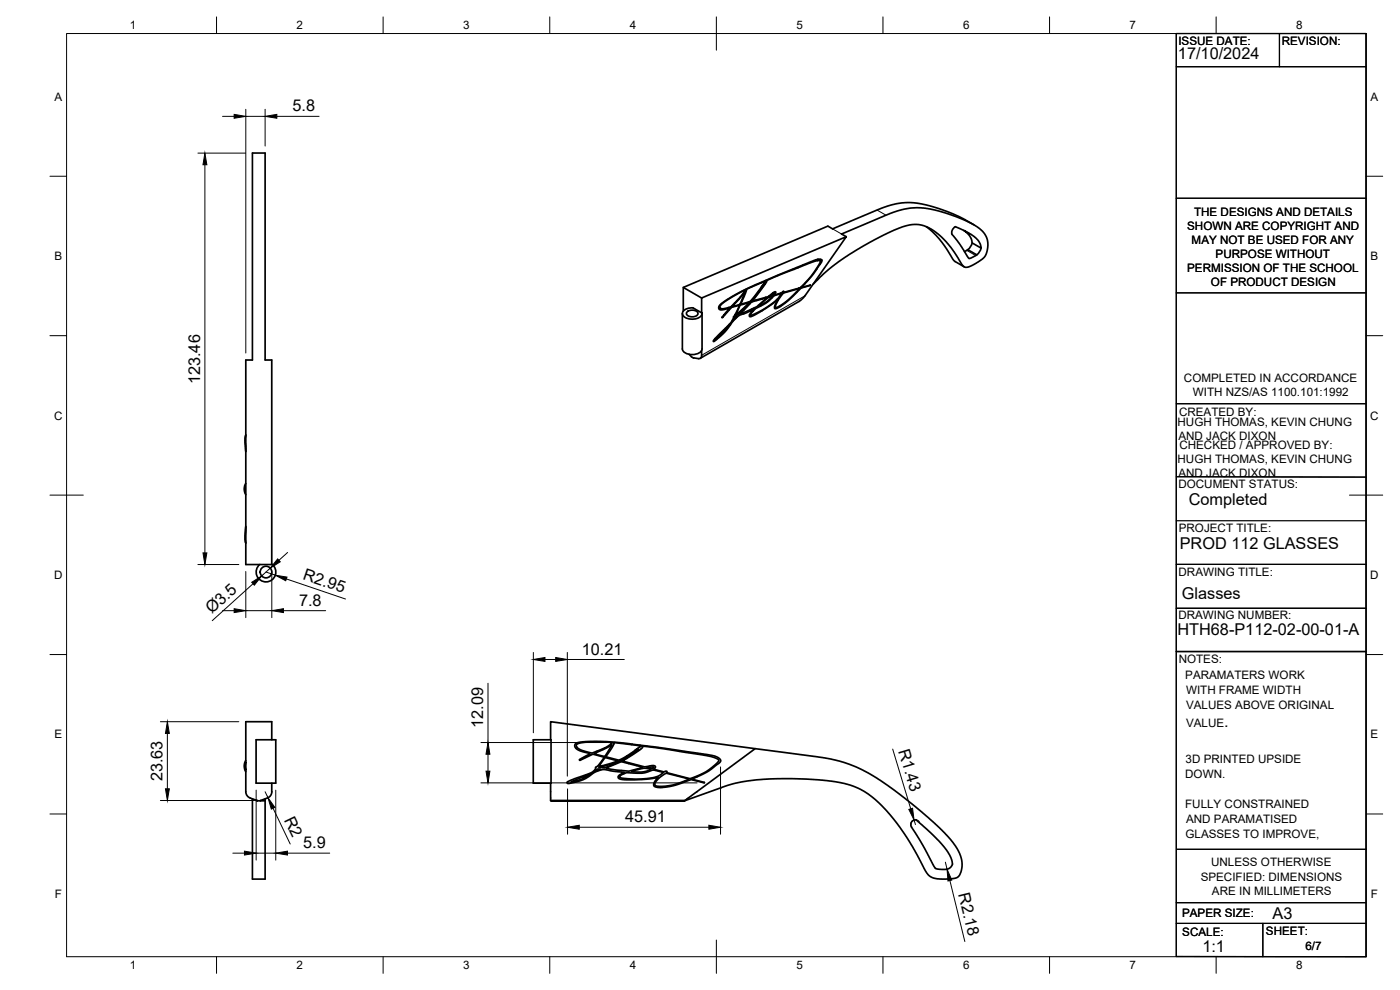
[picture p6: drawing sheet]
<svg xmlns="http://www.w3.org/2000/svg" width="420mm" height="297mm" viewBox="0 0 420 297" stroke-linecap="round" stroke-linejoin="round" font-family="sans-serif">
<!-- layer: Visible -->
<g fill="none" stroke="#000" stroke-width=".51">
<path d="M75.8 45.9h3.8v62.1h2v61.4h-7.8v-61.4h2zM245.4 77.8l.8 .4M246.3 78.4l.2 .2 .2-.4-.6-.4-2.3 .5-17.3 7.2-6.8 3.4-2.9 2-1 .9-.1 .7 .4 .4 2.8-.4-2.2 2.8 2.8-3.1M246.5 78.6l-2.7 4-3.1 3.6-.3-.1M254 71l-1.4-.8 14.5-6.1 4.5-1.4 1.9-.3h3l2.6 .3 4.9 1.3 4.4 1.6 3.4 1.6 2.3 1.5 1.2 1.2 1 1.9 .2 1.8-.5 2.5-1 1.4-3.5 2.3-1 .3-.9 .1-1-1-2.3-3.7-1.7-2.2-1.9-2.1-1.9-1.5-1.8-1.2-2.3-.9-1.5-.3-2.3 .2-2.2 .6-3.1 1.3-5.2 2.6-5.1 2.9-7.4 5-2.6 2.1-3.3 3.3M278 68l2 1.7 2 2.1 4.3 6.4 3.1 1.9M285.7 70.3l2.2 2.8 2.9 4.4 .8-.1 1.5-.9M286.7 68l3.6 1.7 2.4 1.5 1.2 1.5 .5 1.7-2.7-1.5-.2-1.1-.4-.9-1.8-1.7M286.7 68a1.95 1.95 0 0 0-1 2.3M289.5 75.5l.9-.6 2.7 1.6M291.8 72.9l-.7 1.3-.6 .7M292.3 67.4l-3.1-1.7-3.5-1.7-7.5-2.5-5.1-.7-2.8 .1-2.8 .6-4.1 1.4-13.5 5.8-1.4-.9-43.4 18.4v7.2"/>
<path d="M294.4 74.4l-.6 1.4-.6 .7M204.8 94.1v10.6a2.94 2.94 0 0 0 3.6 1.6l1.2-.3a1.61 1.61 0 0 0 1.1-1.3v-10.6M205.1 86.2l5.5 3.2M206.2 93.6a2.28 2.28 0 0 1 3.3 .3 1.51 1.51 0 0 1-2 1.2 1.05 1.05 0 0 1-1.2-.3 1.05 1.05 0 0 1-.1-1.2zM215.7 92.2l.6 .3M216.3 91.5l2.7-2 4.6-2.4-1.3 1.8-2.9 3.2-2.8 .6-.6-.4zM218.5 92.3l.4 .2M218.7 97.6l.3-.2-1.6 2-2.5 2.3zM218.9 97.3l.1 .1M219.6 91.8l.3 .2M219.8 96.2l.1 .1M220.7 94.3l.2 .1-.2-.1"/>
<path d="M221.1 95l-.8 .6-.4 .7 1.2-1.2-.6-.4 .6 .3M221.7 91.5l.2 .1M222.1 91.2l.2 .1M222.2 93.9l.2 .1M223.4 87.5l.2 .1-1.5 3.7-2.2 .7 3-3.6 .7-.8zM223.5 87l.1 .1M223.9 86.7l5.8-2.3-4.6 6.1-2.8 .8 1.7-4.5M224.6 90.7l.2 .1-.4 .4-3.5 3.2 1.2-2.8-.2-.2M224.8 90.8l-2.7 .8M224.9 90.6l.2 .1-.8 .9-3.4 3.1M225 90.5l.2 .2M225.2 90.3l.3 .1 .3-.3 3.1-4.1-3.5 4.4"/>
<path d="M225.2 90.7l-3.2 3.5-1.1 .5-.3-.2M225.3 90.7h-.2M225.5 90.4l.3 .1-3.4 3.5M225.9 92.6l.4 .2M227.1 90.2l-1.3 .3M227.6 91.6l.2 .1M228.7 85.9l.2 .1M228.7 85.8l.2 .1M229 85.4l.2 .2M229.1 85.6l-.2 .3zM229.5 84.3l.2 .1M229.7 89.2l.4 .2-1.5 1.3a7.5 7.5 0 0 1-3.6 2.3l-2.6 1"/>
<path d="M229.8 84.1l.2 .2M229.8 89.2l.3 .2M229.9 89.4l-2.6 .7-.4-.1M230 84.3l.1 .2-.6 .9-3.7 4.9M231 89.1l-1 .6-2.2 2M231.5 88.8l.3 .1-.1 .2-1.5 1.3-2.4 1.3M231.5 88.7l.3 .2M231.7 88.9l-.7 .2-.4-.2M232 87.8l.4 .2M232.1 87.8l.3 .2M232.3 88l-1.2 .9M232.4 88l-.3 .6-1.2 .2"/>
<path d="M232.5 88.5l.3-.8-.1-.2-2.2 1.5-4.8 1.2M232.5 92.1l.3 .2M232.5 88.5l.2 .1zM233.1 90l-.1 .2-1.8 1.4-5.3 3.2-.8 .2-.2-.3 1.4-1.9-4.6 1.9-1.5 1.4-2.8 3.6-3.3 2.8 .5-1 5-5.1 2.3-4.8-2.4 .6-.2-.1M233.2 89.8l.2 .1M234.4 88.1l-2.1 .6-2.3 2.2-3.3 1.7M234.5 88.1l-.3-.1 .3 .1-1.3 1.7-2.1 1.7-2.4 1.6-3.4 1.6-.3-.2 .2 .1 .2-.5 1.3-1.5-.4-.2M234.8 87.7l.3 .2-1.6 2.3-.7 1.3v.8M234.9 87.6h.3M235 87.5l.2 .1v-.2l-.6 .5-2.3 .5M238.1 80.7l.3 .1 6-2.4 1.3-.2 .6 .1-2.3 3.8-3.8 4.2-5 1.4M238.3 80.8l-8.3 3.5"/>
<path d="M239.7 86.5l.2 .1M239.7 86.5l.2 .1-.5 .6-2.9 2.8-2.4 1.8-1.3 .5M239.9 86.6l-4.8 1.3M240.2 86.3l.3 .1-4.3 4.1-2.1 1.5-1.5 .6-.1-.6 .9-2.1-.2 .2M241.6 88.7l12.4-17.7-43.4 18.4 .1 4.4a2.22 2.22 0 0 1-2.8 2l-1.7-.3a1.46 1.46 0 0 1-1.4-1.4 1.46 1.46 0 0 1 1.4-1.5l1.8-.2 2.6 1.5M241.6 88.7l-1.8 1.7-29.7 17.1M243.2 85.6l-2.6 .6M243.2 85.6l-2.7 .8M206.8 106.3l.6 .6a2.5 2.5 0 0 0 2.2 .7 .82 .82 0 0 0 1-1M210.6 105.2v1.4M214.6 101.6l.3 .1M73.8 130.5l-.2 1.6 .2 3.4"/>
<path d="M73.8 145.1l-.5 1.4 .1 1.2 .4 .7M73.8 158l-.2 2.8 .2 2.1M81.6 169.3a2.95 2.95 0 0 1 .5 4.3 2.95 2.95 0 0 1-4.4 .1 2.95 2.95 0 0 1 .2-4.3M73.8 228.2l-.5 1.4 .1 1.2 .4 .7M73.8 228.7l-.2 1.1 .2 1.2-.2-1.2zM75.8 239.7v.2l1.3 .3M76.9 222h5.9v13h-5.9zM79.6 239.7v24.1h-3.8v-23.9M81.6 235v2.5a2 2 0 0 1-1.4 1.9l-2.1 .9h1.5M81.6 222v-5.5h-7.8v21a2 2 0 0 0 1.3 1.9l2 .8M160 222h5.4v13h-5.4zM165.2 222v-5.5l61.4 8.1-21.2 15.7"/>
<path d="M165.2 235v5.2M171.4 234.6l5.8-2.4-2.6 1.6zM173 223.4l1.1-.5 2.2-.2 4.6-.1 2.8 .3-1.8 1.3-2.7 1.1a3.3 3.3 0 0 1-2.7 .4l-2.8-1-.7-.6zM178.4 226.2l5.2-2.8-2 3.5zM178.8 231l1.3-.2-1.7 .7zM179.8 230.2l6.2-1.8-4.6 2zM181.5 227.4l3.9 .9-2.6 .9-3 .7zM181.9 230.4l4.5-1.8 6.5 1.6-2.1 .6a7.4 7.4 0 0 1-5.1 .3zM184.3 222.8l8.1 1.1-4.4 3-2.3 1.2-3.8-1 2-3.2zM186.1 232.7l1.9-.9 4.8 .2 3.1-.9 3.2 .7-.9 .7-1.2 .6-3.3 .5-3.1 .2-3.6-.3-1-.2zM186.2 228.2l4.9-3-3.7 2.5zM186.8 228.4l5.1-3.3 .9-.8-.1-.4 6.6 .8 11.7 1.8 3.5 .8 1.2 .8-1.2 1.4-2.6 2-4.9 2.1-6.9-1.8-.1-.4-.8 .2-3-.8 .5-.6-.4-.5-2.9 .4z"/>
<path d="M188.1 227.3v.2M188.1 226.8v.3M189.6 231.5l3.5-1 2.1 .4-2.5 .7zM189.8 223.3l-.3 .1M191.4 225.1l.2-.2-.4 .3zM191.4 224.5l-.8 .6M192.1 223.6l.1 .2M194.2 230.3l2-.1-.5 .5zM197.5 233.8l2.4-1.8 6.8 1.7-2.3 1-2.6 .9-2.7 .3-2-.1a.85 .85 0 0 1-.6-.8 .85 .85 0 0 1 .6-.8zM211.3 234.9l-3.5-1.1 4.6-2.3 3.5-2.6 .4-.6-.1-.3-1.1-.9-3.1-.7-11.9-1.8-13.8-1.8-8.1-.4-3.1 .2-2.1 .4a1.23 1.23 0 0 0-.4 1.3 1.23 1.23 0 0 0 1.1 .8l3.3 1.1-3.1 1.7 .1 .2 3.9-1.8 3 .8a.25 .25 0 0 1 .4 .1 .25 .25 0 0 1-.2 .3l-1.6 2.3-.7 .4-.2 .6-.8 .9-6.6 2.5-.9 .4-.1 .4 1.6-.1 3-.9 3.9-2.4 2.5-.7 6.2 .8-1.4 .8-.5 .6 .2 .5 1.1 .3h5.8l3.3-.3 1.6-.4-1.1 1.4-.2 .8 .2 .6 .9 .2 1.4 .1 3.4-.6 5.4-1.8 3.8 1M226.6 224.6l18.9 2.5 5.1 .9 6.2 2.1 6.1 3.2 5.5 3.8 6.3 5 5.7 4.8 4.7 4.8 2.3 3.2 1.1 2.8 .2 2.5-.8 2.4-1.1 .9-2.9 .3-3.2-.2-1.9-.9-1.2-1.6-3.1-6-2.5-4.1-2.8-4-3.1-3.7-3.1-3.1-2.4-2-2.9-1.7-3.3-1.2-5-.9-7.5-.6-8.6-.2-6.4 .4-4 .6-3.7 .8-13.8 4.9M77.1 240.2l.2 .1"/>
<path d="M77.3 240.3h.8M205.5 240.2h-40.3l40.2 .1M274.9 246l7.1 6.5 2.1 2.5 1.4 2.5a2.42 2.42 0 0 1-.5 3l-1 .3M274.9 246a1.56 1.56 0 0 0-1.5 1 1.56 1.56 0 0 0 .6 1.8l3.1 5 3.6 6.7 1.2 .3h2.1"/>
<circle cx="79.8" cy="171.6" r="1.75"/>
</g>
<circle cx="196.5" cy="231.1" r=".25" fill="#000"/>
<!-- layer: Visible Narrow -->
<g fill="none" stroke="#000" stroke-width=".3">
<path d="M244.9 78l.4 .2M245.9 79.2l.2 .1M246.2 77.8l.4 .2M249.9 68.7l2.7 1.5M263.2 63l2.7 1.6M290.1 75.1l2.7 1.6M215.7 92.2l.5 .3M216.8 95l.2 .1M217.2 99l.1 .1M217.4 94.3l.2 .1M217.4 92.6l.4 .2M218.4 89.8h.2"/>
<path d="M218.6 92.9l.2 .2M218.9 97.3l.3 .1M219.9 95.8l.2 .1M220 91.4l.2 .1M220.2 95l.5 .2M220.5 91.8l.2 .1M220.7 95.5l.1 .1M221.5 89.8l.2 .1M221.6 93.9h.1M222.2 93.9l.2 .1M222.5 90.3l.2 .1M222.8 93.9l.4 .3"/>
<path d="M223 88.1l.1 .1M223.3 92.8l.1 .1M223.7 86.9l.3 .2M224.6 93.2l.4 .2M224.9 91.2h.1M225.1 94.1l.2 .1M225.4 86l.2 .1M225.7 89.8h.2M225.9 93.2l.2 .1M226.3 89.5l.1 .1M227.6 91.6l.2 .1M228 91.7l.3 .1"/>
<path d="M228.3 84.8l.1 .1M228.4 86.3h.2M228.6 93.1l.1 .1M228.6 89.5l.3 .2M228.8 85.7l.2 .1M229 90.4l.1 .1M229.3 85l.3 .2M229.7 89.2l.3 .2M231 88.7l.2 .1M231.5 89.3l.1 .1M232.4 88.1l.2 .1M233.3 82.6l.1 .1"/>
<path d="M233.4 90l.1 .1M234 91.8l.3 .1M238.9 87.7l.2 .1M239.2 80.2l.3 .2M241.5 85l.1 .1M241.6 88.7l-31 17.9M243 85.6h.2M244.9 80.7l.2 .1M214.6 101.6l.4 .3"/>
</g>
<!-- layer: BORDER -->
<g fill="none" stroke="#000" stroke-width=".3">
<path d="M20 10.1h390v276.9h-390zM65 5.1v5M115 5.1v5M165 5.1v5M215 5.1v10M265 5.1v5M315 5.1v5M365 5.1v5M15 52.9h5M410 52.9h5M15 100.7h5M410 100.7h5"/>
<path d="M15 148.6h10M405 148.6h10M15 196.4h5M410 196.4h5M15 244.2h5M410 244.2h5M65 287v5M115 287v5M165 287v5M215 282.1v9.9M265 287v5M315 287v5"/>
<path d="M365 287v5"/>
</g>
<!-- layer: TITLEBLOCK -->
<g fill="none" stroke="#000" stroke-width=".36">
<path d="M353 10.1h57v276.9h-57zM384 10.1v9.9M353 20h57M353 59.5h57M353 87.9h57M353 121.1h57M353 156.2h57M353 143l57 .2M353 169.3h57M353 195.5h57M353 182.5h57M353.1 254.8h57"/>
<path d="M353 270.8h56.9M353 277.1h57M379 277.1v9.9"/>
</g>
<!-- layer: FD_Dimensions -->
<g fill="none" stroke="#000" stroke-width=".3">
<path d="M66.8 34.9h3.5M73.8 32.8v73.1M73.8 34.9h5.8M79.6 32.8v11M83.1 34.9h12.7M59.4 45.9h14.3M61.5 49.4v116.5M59.4 169.4h12.3M73.8 171.5v13.8M75.9 175.2l-12.2 11M79.8 171.6l2.8 1M81.1 170.5l-2.6 2.3"/>
<path d="M81.6 171.5v13.8M85.9 173.7l17.8 6M86.3 165.8l-2.6 2.3M66.8 183.2h3.5M73.8 183.2h7.8M85.1 183.2h12.6M160.1 195.8v24.1M163.6 197.9h3.2M170.3 195.8v37.1M170.3 197.9h17.1M48.1 216.5h23.6M146.5 205v17.8"/>
<path d="M50.2 220.1v16.6M76.9 237.1v21M79.6 237.6l.8 1.8M82.8 237.1v21M144.3 234.9h64.9M144.3 222.8h37.9M146.5 226.3v5.1M170.3 236.7v13.6M216.2 230.1v20.2M267.9 224.8l5.4 17.9M48.1 240.2h28M69.9 256h3.5"/>
<path d="M76.9 256h5.9M82 242.5l5.1 10.7M86.3 256h12.7M173.8 248.2h38.9M274.3 246l.4 1.4M275.9 246.5a1.43 1.43 0 0 0-1.7-.4 1.43 1.43 0 0 0-.8 1.6M283.7 258.7l.5 2.1M285.1 264.2l4.5 18.3"/>
</g>
<g fill="#000" stroke="#000" stroke-width=".3">
<path d="M70.3 34.3l3.5 .6-3.5 .6zM79.6 34.9l3.5-.6v1.2zM61.5 45.9l.6 3.5h-1.2zM60.9 165.9h1.2l-.6 3.5zM75.5 174.7l3-1.9-2.2 2.8zM83.3 167.7l.8 .9-3 1.9zM82.6 172.6l3.5 .6-.4 1.1zM70.3 182.6l3.5 .6-3.5 .6zM81.6 183.2l3.5-.6v1.2zM160.1 197.9l3.5-.6v1.1zM166.8 197.3l3.5 .6-3.5 .5zM50.2 216.5l.6 3.6h-1.1z"/>
<path d="M49.7 236.7h1.1l-.6 3.5zM145.9 231.4h1.1l-.5 3.5zM146.5 222.8l.5 3.5h-1.1zM73.4 255.4l3.5 .6-3.5 .5zM80.4 239.4l2.1 2.9-1.1 .5zM82.8 256l3.5-.6v1.1zM170.3 248.2l3.5-.6v1.2zM212.7 247.6l3.5 .6-3.5 .6zM272.8 242.9l1.1-.4 .4 3.5zM284.2 260.8l1.4 3.3-1.1 .2z"/>
</g>
<g font-size="4.9">
<text x="353.5" y="17.8">17/10/2024</text>
<text x="87.8" y="33.5">5.8</text>
<text x="60" y="115.3" transform="rotate(-90 60 115.3)">123.46</text>
<text x="356.7" y="151.6">Completed</text>
<text x="354.1" y="164.8">PROD 112 GLASSES</text>
<text x="90.7" y="173.8" transform="rotate(19 90.7 173.8)">R2.95</text>
<text x="354.7" y="179.6">Glasses</text>
<text x="63.5" y="184.3" transform="rotate(-42 63.5 184.3)">Ø3.5</text>
<text x="89.7" y="181.8">7.8</text>
<text x="353.4" y="190.6">HTH68-P112-02-00-01-A</text>
<text x="174.6" y="196.4">10.21</text>
<text x="145" y="218.4" transform="rotate(-90 145 218.4)">12.09</text>
<text x="367.4" y="218.2">.</text>
<text x="269.6" y="225.3" transform="rotate(73 269.6 225.3)">R1.43</text>
<text x="48.8" y="234.4" transform="rotate(-90 48.8 234.4)">23.63</text>
<text x="85.2" y="246" transform="rotate(64 85.2 246)">R2</text>
<text x="187.6" y="246.7">45.91</text>
<text x="91" y="254.5">5.9</text>
<text x="287.6" y="268.3" transform="rotate(76 287.6 268.3)">R2.18</text>
<text x="381.9" y="275.7">A3</text>
<text x="360.8" y="285.5">1:1</text>
</g>
<g font-size="3.5">
<text x="39" y="8.8">1</text>
<text x="89" y="8.8">2</text>
<text x="139" y="8.8">3</text>
<text x="189" y="8.8">4</text>
<text x="239" y="8.8">5</text>
<text x="289" y="8.8">6</text>
<text x="339" y="8.8">7</text>
<text x="389" y="8.8">8</text>
<text x="353.7" y="13.6">ISSUE DATE:</text>
<text x="384.7" y="13.6">REVISION:</text>
<text x="16.3" y="30.2">A</text>
<text x="411.3" y="30.2">A</text>
<text x="358.4" y="64.7">THE DESIGNS AND DETAILS</text>
<text x="356.3" y="68.9">SHOWN ARE COPYRIGHT AND</text>
<text x="357.6" y="73.1">MAY NOT BE USED FOR ANY</text>
<text x="364.8" y="77.4">PURPOSE WITHOUT</text>
<text x="16.3" y="78">B</text>
<text x="356.3" y="81.6">PERMISSION OF THE SCHOOL</text>
<text x="411.3" y="78">B</text>
<text x="363.4" y="85.8">OF PRODUCT DESIGN</text>
<text x="355.3" y="114.6">COMPLETED IN ACCORDANCE</text>
<text x="358" y="118.8">WITH NZS/AS 1100.101:1992</text>
<text x="16.2" y="125.9">C</text>
<text x="353.8" y="124.9">CREATED BY:</text>
<text x="411.2" y="125.9">C</text>
<text x="353.4" y="127.8">HUGH THOMAS, KEVIN CHUNG</text>
<text x="353.7" y="132">AND JACK DIXON</text>
<text x="353.9" y="134.7">CHECKED / APPROVED BY:</text>
<text x="353.4" y="138.8">HUGH THOMAS, KEVIN CHUNG</text>
<text x="353.7" y="143">AND JACK DIXON</text>
<text x="353.7" y="146.4">DOCUMENT STATUS:</text>
<text x="353.8" y="159.8">PROJECT TITLE:</text>
<text x="16.2" y="173.7">D</text>
<text x="353.7" y="172.7">DRAWING TITLE:</text>
<text x="411.2" y="173.7">D</text>
<text x="353.7" y="185.9">DRAWING NUMBER:</text>
<text x="353.8" y="198.9">NOTES:</text>
<text x="355.7" y="203.6">PARAMATERS WORK</text>
<text x="355.9" y="208.1">WITH FRAME WIDTH</text>
<text x="356" y="212.6">VALUES ABOVE ORIGINAL</text>
<text x="16.3" y="221.6">E</text>
<text x="356" y="218.2">VALUE</text>
<text x="411.3" y="221.6">E</text>
<text x="355.7" y="233.4">DOWN.</text>
<text x="355.8" y="228.8">3D PRINTED UPSIDE</text>
<text x="355.7" y="242.4">FULLY CONSTRAINED</text>
<text x="355.8" y="251.5">GLASSES TO IMPROVE,</text>
<text x="356" y="247">AND PARAMATISED</text>
<text x="363.5" y="260">UNLESS OTHERWISE</text>
<text x="16.4" y="269.4">F</text>
<text x="360.3" y="264.2">SPECIFIED: DIMENSIONS</text>
<text x="363.7" y="268.4">ARE IN MILLIMETERS</text>
<text x="411.4" y="269.4">F</text>
<text x="354.8" y="275.2">PAPER SIZE:</text>
<text x="354.8" y="280.8">SCALE:</text>
<text x="379.9" y="280.6">SHEET:</text>
<text x="391.8" y="285">6/7</text>
<text x="39" y="290.8">1</text>
<text x="89" y="290.8">2</text>
<text x="139" y="290.8">3</text>
<text x="189" y="290.8">4</text>
<text x="239" y="290.8">5</text>
<text x="289" y="290.8">6</text>
<text x="339" y="290.8">7</text>
<text x="389" y="290.8">8</text>
</g>
</svg>
